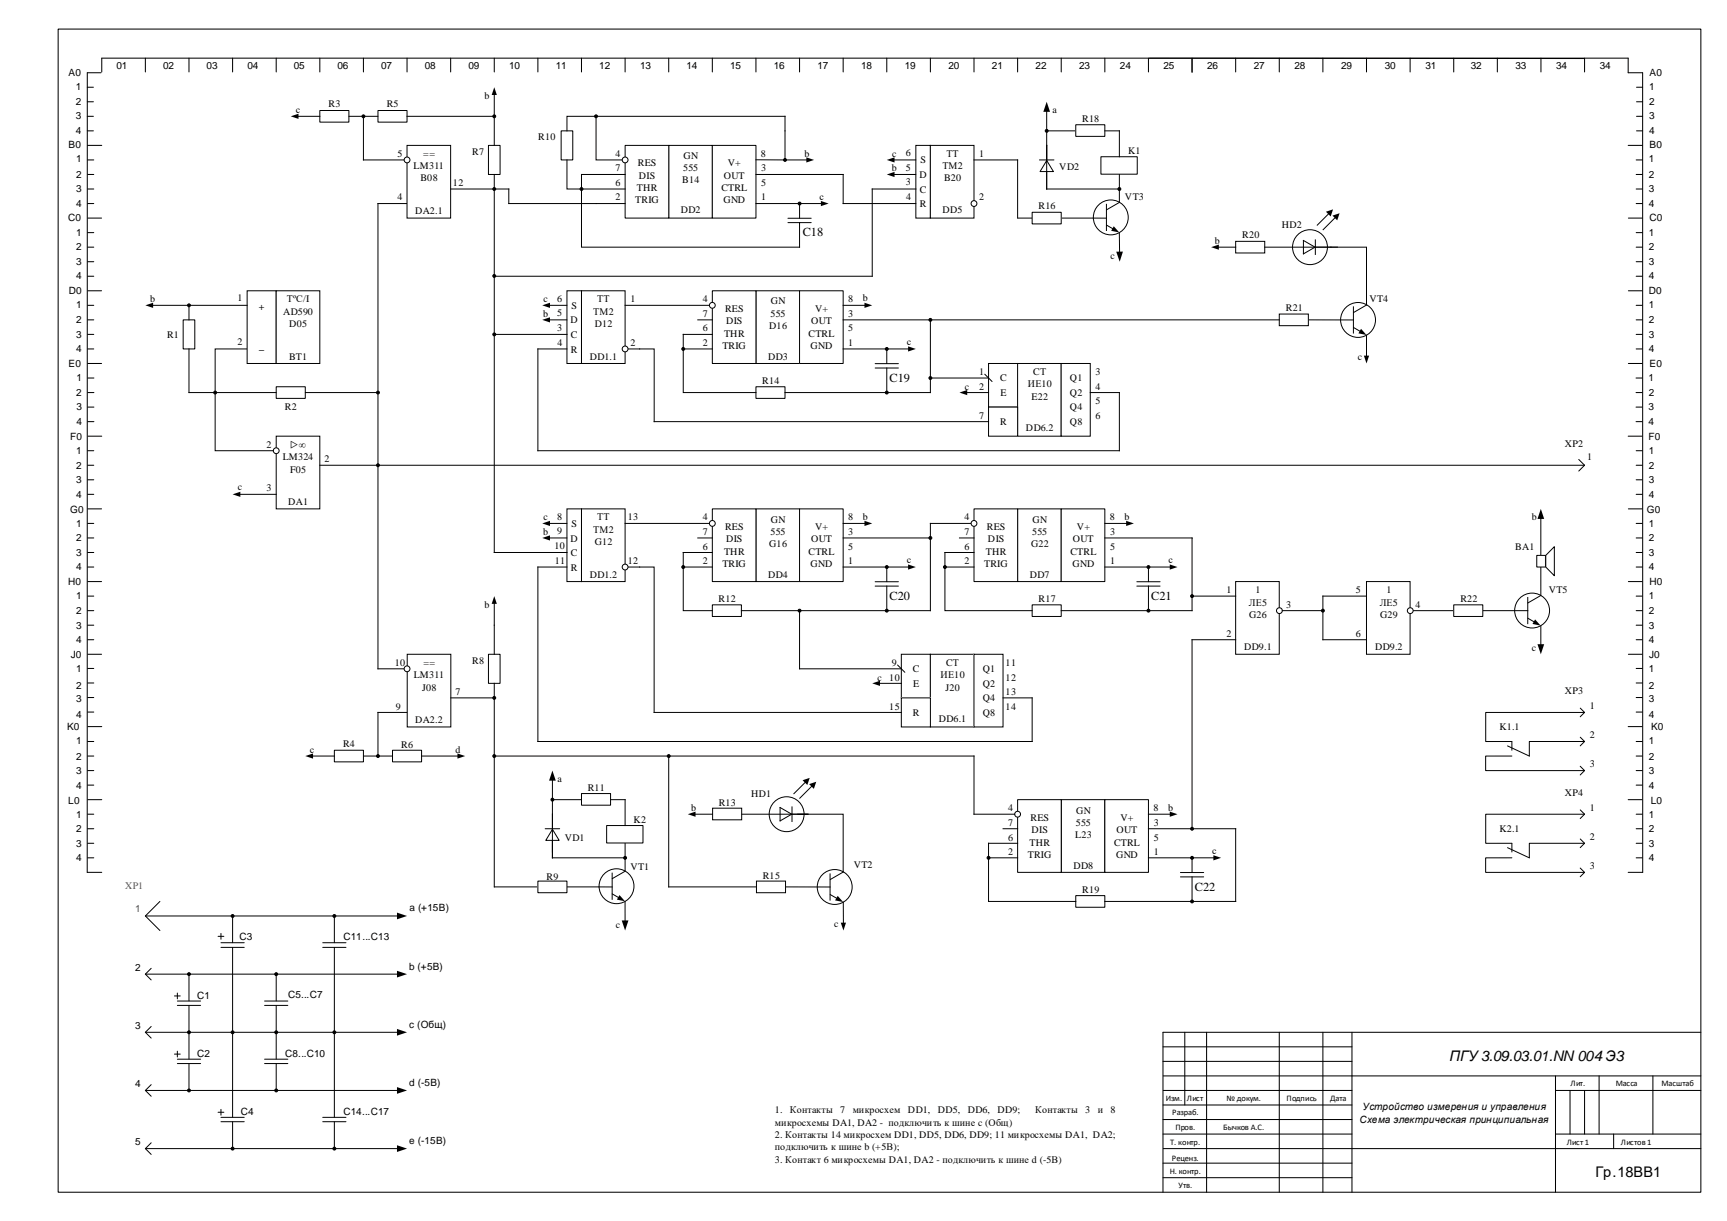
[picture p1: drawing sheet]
<svg xmlns="http://www.w3.org/2000/svg" width="594mm" height="420mm" viewBox="0 0 594 420" stroke-linecap="round" stroke-linejoin="round" font-family="sans-serif">
<path d="M130 135.5v24M485 210h15" fill="none" stroke="#000" stroke-width=".34"/>
<g fill="none" stroke="#000" stroke-width=".35">
<path d="M50 20v4.8M65 20v4.8M80 20v4.8M95 20v4.8M110 20v4.8M125 20v4.8M140 20v4.8M155 20v4.8M170 20v4.8M185 20v4.8M200 20v4.8M215 20v4.8"/>
<path d="M230 20v4.8M245 20v4.8M260 20v4.8M275 20v4.8M290 20v4.8M305 20v4.8M320 20v4.8M335 20v4.8M350 20v4.8M365 20v4.8M380 20v4.8M395 20v4.8"/>
<path d="M410 20v4.9M425 20v4.8M440 20v4.8M455 20v4.8M470 20v4.8M485 20v4.8M515 20v4.8M530 20v4.8M545 20v4.8M30 30h2.1M30 35h2.1M34.8 25h-4.8v275h5"/>
<path d="M35 24.8v-4.8h525v5M500 20v4.8M30 40h2.1M30 45h2.1M30.1 50h4.9M30.2 55h2M30.2 60h2M30.2 65h2M30.2 70h2M30.2 80h2M30.2 75h4.7M30.2 85h2"/>
<path d="M30.2 90h2M30.2 95h2M30.2 100h4.7M30.2 105h2M30.2 110h2M30.2 115h2M30.2 120h2M30.2 125h4.7M30.2 130h2.1M30.2 135h2.1M30.2 140h2.1M30.2 155h2"/>
<path d="M30.2 160h2M30.2 145h2.1M30.3 150h4.7M30.2 165h2M30.2 170h2M30.2 175h4.7M30.2 180h2M30.2 185h2M30.2 190h2M30.2 195h2M30.2 205h2M30.2 210h2"/>
<path d="M30.2 215h2M30.2 220h2M30.2 200h4.7M30.2 229.9h2M30.2 234.9h2M30.2 239.9h2M30.2 225h4.7M30.2 244.9h2M30.2 255h2M30.2 249.9h4.8M30.2 260h2M30.2 265h2"/>
<path d="M30.2 270h2M30.2 280h2M30.2 275h4.8M30.2 285h2M30.2 290h2M30.2 295h2M400 360h65M407.5 355v25M415 355v55M440 355v55M455 355v55M465 355v55"/>
<path d="M585 355h-185v55M400 365h65M400.1 370h184.9M400.1 375h64.9M535 375h50M535 370v40M540 375v15M545 375v15M550 370v20M568.5 370v20M400 380h65M400 385h65"/>
<path d="M400 390h65M400 400h65M400.1 395h184.9M535 390h50M555 390v5M400 405h65"/>
</g>
<path d="M140 50h15v25h-15z" fill-rule="evenodd" fill="#fff"/>
<path d="M125 55h15M140 50h15v25h-15zM130 70h9.8" fill="none" stroke="#000" stroke-width=".34"/>
<circle cx="140" cy="55" r="1" fill="#fff"/>
<circle cx="140" cy="55" r="1" fill="none" stroke="#000" stroke-width=".34"/>
<path d="M315 50h5v25h-5z" fill-rule="evenodd" fill="#fff"/>
<path d="M315 50h5v25h-5z" fill="none" stroke="#000" stroke-width=".34"/>
<path d="M320 50h15v25h-15z" fill-rule="evenodd" fill="#fff"/>
<path d="M320 50h15v25h-15zM335 55h15M290 70h25M300 65h15" fill="none" stroke="#000" stroke-width=".34"/>
<path d="M140.1 225h15v25h-15z" fill-rule="evenodd" fill="#fff"/>
<path d="M130 230h10.1M140.1 225h15v25h-15zM155.1 240h14.4M130 245h9.9" fill="none" stroke="#000" stroke-width=".34"/>
<circle cx="140" cy="230" r="1" fill="#fff"/>
<g fill="none" stroke="#000" stroke-width=".34">
<path d="M543.5 243.5l1.5 1.5M543.5 253.5l1.5 1.5M545 255h-19v5l-7.5-3.5M545 245h-34v10h9v3M545 245l-1.5 1.5M545 255l-1.5 1.5M170 260.5v44.5M520 260h-9v5h33.9M543.5 263.5l1.5 1.5-1.5 1.5"/>
<circle cx="140" cy="230" r="1"/>
</g>
<path d="M110 38h10v4h-10z" fill-rule="evenodd" fill="#fff"/>
<path d="M110 38h10v4h-10z" fill="none" stroke="#000" stroke-width=".34"/>
<path d="M130 38h10v4h-10z" fill-rule="evenodd" fill="#fff"/>
<g fill="none" stroke="#000" stroke-width=".34">
<path d="M130 38h10v4h-10zM170 32.6v7.4M102.6 40h7.4M125 40v15"/>
<circle cx="125" cy="40" r=".5"/>
<circle cx="170" cy="65" r=".5"/>
</g>
<g fill="#000">
<path d="M170 30l.9 2.7h-1.8zM100 40l2.7-.9v1.8z"/>
<circle cx="125" cy="40" r=".5"/>
<circle cx="170" cy="65" r=".5"/>
</g>
<path d="M168 50h4v10h-4z" fill-rule="evenodd" fill="#fff"/>
<g fill="none" stroke="#000" stroke-width=".34">
<path d="M168 50h4v10h-4zM307.6 55h7.3M130 70v64.5M155 65h14.5M170 60v4.5M307.6 60h7.3M130 160.5v69.5"/>
<circle cx="130" cy="135" r=".5"/>
</g>
<g fill="#000">
<path d="M305 55l2.7-.9v1.8zM305 60l2.7-.9v1.8z"/>
<circle cx="130" cy="135" r=".5"/>
</g>
<path d="M115 258h10v4h-10z" fill-rule="evenodd" fill="#fff"/>
<path d="M115 258h10v4h-10z" fill="none" stroke="#000" stroke-width=".34"/>
<path d="M135 258h10v4h-10z" fill-rule="evenodd" fill="#fff"/>
<g fill="none" stroke="#000" stroke-width=".34">
<path d="M120 40h10M140 40h29.5M170 40v10M130 245v14.5M135 258h10v4h-10zM107.6 260h7.4M125 260h10"/>
<circle cx="170" cy="40" r=".5"/>
<circle cx="130" cy="260" r=".5"/>
<circle cx="170" cy="260" r=".5"/>
</g>
<g fill="#000">
<path d="M105 260l2.7-.9v1.8z"/>
<circle cx="170" cy="40" r=".5"/>
<circle cx="130" cy="260" r=".5"/>
<circle cx="170" cy="260" r=".5"/>
</g>
<path d="M230 50h15v25h-15z" fill-rule="evenodd" fill="#fff"/>
<path d="M230 50h15v25h-15z" fill="none" stroke="#000" stroke-width=".34"/>
<path d="M215 50h15v25h-15z" fill-rule="evenodd" fill="#fff"/>
<path d="M215 50h15v25h-15z" fill="none" stroke="#000" stroke-width=".34"/>
<path d="M245 50h15v25h-15z" fill-rule="evenodd" fill="#fff"/>
<path d="M205 40v15h10M245 50h15v25h-15z" fill="none" stroke="#000" stroke-width=".34"/>
<circle cx="215" cy="55" r="1" fill="#fff"/>
<g fill="none" stroke="#000" stroke-width=".34">
<path d="M270 55h7.4M200 65.5v19.5h75v-8.4M200 60h15M200.5 65h14.5M205 70h10M260 60h30M260 70h14.5M271 75.1h8M271 76.6h8M275 70v5M275.5 70h6.9"/>
<circle cx="215" cy="55" r="1"/>
<circle cx="200" cy="65" r=".5"/>
<circle cx="275" cy="70" r=".5"/>
</g>
<g fill="#000">
<path d="M277.3 54.1l2.7 .9-2.7 .9zM282.3 69.1l2.7 .9-2.7 .9z"/>
<circle cx="200" cy="65" r=".5"/>
<circle cx="275" cy="70" r=".5"/>
</g>
<path d="M193 45h4v10h-4z" fill-rule="evenodd" fill="#fff"/>
<g fill="none" stroke="#000" stroke-width=".34">
<path d="M193 45h4v10h-4zM195 55v10h4.5M204.5 40h-9.5v5M205 40h65v15l-10-.1M350 55v20M175 70h30M200 60v4.5M300 65v30h-130v-29.5M543.5 278.5l1.5 1.5M545 280l-1.5 1.5M520 295h-9v5h33.9M543.5 298.5l1.5 1.5-1.5 1.5"/>
<path d="M543.5 288.5l1.5 1.5M545 290h-19v5l-7.5-3.5M545 280h-34v10h9v3M545 290l-1.5 1.5"/>
<circle cx="205" cy="40" r=".5"/>
<circle cx="270" cy="55" r=".5"/>
</g>
<g fill="#000">
<circle cx="205" cy="40" r=".5"/>
<circle cx="270" cy="55" r=".5"/>
</g>
<circle cx="335" cy="70" r="1" fill="#fff"/>
<g fill="none" stroke="#000" stroke-width=".34">
<path d="M290 60v10M170 95v95M170 240.5v19"/>
<circle cx="335" cy="70" r="1"/>
</g>
<path d="M195 100h5v25h-5z" fill-rule="evenodd" fill="#fff"/>
<path d="M195 100h5v25h-5z" fill="none" stroke="#000" stroke-width=".34"/>
<path d="M200 100h15v25h-15z" fill-rule="evenodd" fill="#fff"/>
<path d="M200 100h15v25h-15zM170 115h25M185 120h10M214.4 120h5.6" fill="none" stroke="#000" stroke-width=".34"/>
<circle cx="215" cy="120" r="1" fill="#fff"/>
<circle cx="215" cy="120" r="1" fill="none" stroke="#000" stroke-width=".34"/>
<path d="M340 125h10v15h-10z" fill-rule="evenodd" fill="#fff"/>
<path d="M340 125h10v15h-10z" fill="none" stroke="#000" stroke-width=".34"/>
<path d="M350 125h15v25h-15z" fill-rule="evenodd" fill="#fff"/>
<path d="M350 125h15v25h-15z" fill="none" stroke="#000" stroke-width=".34"/>
<path d="M365 125h10v25h-10z" fill-rule="evenodd" fill="#fff"/>
<path d="M365 125h10v25h-10z" fill="none" stroke="#000" stroke-width=".34"/>
<path d="M340 140h10v10h-10z" fill-rule="evenodd" fill="#fff"/>
<path d="M189.1 105h5.8M189.1 110h5.8M320 130h20M332.6 135h7.4M375 135h10M340 140h10v10h-10z" fill="none" stroke="#000" stroke-width=".34"/>
<path d="M186.5 105l2.7-.9v1.8zM186.5 110l2.7-.9v1.8zM330 135l2.7-.9v1.8z" fill="#000"/>
<path d="M260 100h15v25h-15z" fill-rule="evenodd" fill="#fff"/>
<path d="M260 100h15v25h-15z" fill="none" stroke="#000" stroke-width=".34"/>
<path d="M245 100h15v25h-15z" fill-rule="evenodd" fill="#fff"/>
<path d="M245 100h15v25h-15z" fill="none" stroke="#000" stroke-width=".34"/>
<path d="M275 100h15v25h-15z" fill-rule="evenodd" fill="#fff"/>
<path d="M275 100h15v25h-15zM215 105h30" fill="none" stroke="#000" stroke-width=".34"/>
<circle cx="245" cy="105" r="1" fill="#fff"/>
<g fill="none" stroke="#000" stroke-width=".34">
<path d="M235 115h10M240 110h5M290 110h30M235 120h10M290 120h14.5"/>
<circle cx="245" cy="105" r="1"/>
</g>
<path d="M260 133h10v4h-10z" fill-rule="evenodd" fill="#fff"/>
<g fill="none" stroke="#000" stroke-width=".34">
<path d="M235 115v20h25M290 105h7.4M320 110v19.5M185 120v35h200v-20M220 120h5v25h115M260 133h10v4h-10zM270 135h34.5M301 125.1h8M301 126.6h8M305 120v5M305 126.6v7.9M305.5 135h14.5"/>
<path d="M305.5 120h6.9"/>
<circle cx="170" cy="94.9" r=".5"/>
<circle cx="235" cy="120" r=".5"/>
<circle cx="305" cy="120" r=".5"/>
<circle cx="305" cy="135" r=".5"/>
<circle cx="320" cy="130" r=".5"/>
</g>
<g fill="#000">
<path d="M297.3 104.1l2.7 .9-2.7 .9zM312.3 119.1l2.7 .9-2.7 .9z"/>
<circle cx="170" cy="94.9" r=".5"/>
<circle cx="235" cy="120" r=".5"/>
<circle cx="305" cy="120" r=".5"/>
<circle cx="305" cy="135" r=".5"/>
<circle cx="320" cy="130" r=".5"/>
</g>
<path d="M425 200h15v25h-15z" fill-rule="evenodd" fill="#fff"/>
<path d="M425 200h15v25h-15zM410 220h15" fill="none" stroke="#000" stroke-width=".34"/>
<circle cx="440" cy="210" r="1" fill="#fff"/>
<circle cx="440" cy="210" r="1" fill="none" stroke="#000" stroke-width=".34"/>
<path d="M470 200h15v25h-15z" fill-rule="evenodd" fill="#fff"/>
<path d="M470 200h15v25h-15zM455 220h15M455 205h15" fill="none" stroke="#000" stroke-width=".34"/>
<circle cx="485" cy="210" r="1" fill="#fff"/>
<g fill="none" stroke="#000" stroke-width=".34">
<path d="M170.5 65h4.5v5M350.1 75h5.3M365.1 75h11M320 130.5v4.5M441 210h14M455 205v4.5M455 210.5v9.5M50 315h86.8M50 315l5 5M55 310l-5 5M80 315v9.2M115 315v9.2"/>
<path d="M50 335h86.8M50 335l2 2M52 333l-2 2M65 335v9.2M75 322h2M76 324.2h8M76 325.8h8M76 321v2M80 325.8v58.4M95 335v9.2M111 324.2h8M111 325.8h8"/>
<path d="M115 325.8v58.4M50 355h86.8M50 355l2 2M52 353l-2 2M60 342.5h2M61 344.3h8M61 345.8h8M61 341.5v2M65 345.8v18.4M91 344.3h8M91 345.8h8M95 345.8v18.4"/>
<path d="M50 375h86.8M50 375l2 2M52 373l-2 2M60 362.5h2M61 361.5v2M61 364.3h8M61 365.7h8M65 365.7v9.3M91 364.3h8M91 365.7h8M95 365.7v9.3M50 395h86.8"/>
<path d="M50 395l2 2M52 393l-2 2M75 382.5h2M76 381.5v2M76 384.2h8M76 385.7h8M80 385.7v9.3M111 384.2h8M111 385.7h8M115 385.7v9.3"/>
<circle cx="455" cy="210" r=".5"/>
<circle cx="485" cy="210" r="1"/>
<circle cx="170" cy="240" r=".5"/>
<circle cx="80" cy="315" r=".5"/>
<circle cx="115" cy="315" r=".5"/>
<circle cx="65" cy="335" r=".5"/>
<circle cx="95" cy="335" r=".5"/>
<circle cx="65" cy="355" r=".5"/>
<circle cx="80" cy="355" r=".5"/>
<circle cx="95" cy="355" r=".5"/>
<circle cx="115" cy="355" r=".5"/>
<circle cx="65" cy="375" r=".5"/>
<circle cx="95" cy="375" r=".5"/>
<circle cx="80" cy="395" r=".5"/>
<circle cx="115" cy="395" r=".5"/>
</g>
<g fill="#000">
<path d="M136.5 313.8l3.5 1.2-3.5 1.2zM136.5 333.8l3.5 1.2-3.5 1.2zM136.5 353.8l3.5 1.2-3.5 1.2zM136.5 373.8l3.5 1.2-3.5 1.2zM136.5 393.8l3.5 1.2-3.5 1.2z"/>
<circle cx="455" cy="210" r=".5"/>
<circle cx="170" cy="240" r=".5"/>
<circle cx="80" cy="315" r=".5"/>
<circle cx="115" cy="315" r=".5"/>
<circle cx="65" cy="335" r=".5"/>
<circle cx="95" cy="335" r=".5"/>
<circle cx="65" cy="355" r=".5"/>
<circle cx="80" cy="355" r=".5"/>
<circle cx="95" cy="355" r=".5"/>
<circle cx="115" cy="355" r=".5"/>
<circle cx="65" cy="375" r=".5"/>
<circle cx="95" cy="375" r=".5"/>
<circle cx="80" cy="395" r=".5"/>
<circle cx="115" cy="395" r=".5"/>
</g>
<path d="M20 10h565v400h-565z" fill="none" stroke="#000" stroke-width=".35"/>
<circle cx="382" cy="74.8" r="6" fill="#fff"/>
<g fill="none" stroke="#000" stroke-width=".34">
<path d="M376.1 75h4.4M380.5 70.3v9M380.5 77.4l2.3 1.3M385 80l.1 6.8M385 60v9.5M385 69.6l-4.5 2.6"/>
<circle cx="382" cy="74.8" r="6"/>
</g>
<path d="M383.1 77.8l1.9 2.1-2.8-.5zM383.9 86.6l2.3-.1-1.1 3.5z" fill="#000"/>
<path d="M378.7 53.9h12.5v6h-12.5z" fill-rule="evenodd" fill="#fff"/>
<g fill="none" stroke="#000" stroke-width=".34">
<path d="M360 38.2v26.8M360 45h10M378.7 53.9h12.5v6h-12.5z"/>
<circle cx="360" cy="45" r=".5"/>
<circle cx="385" cy="65" r=".5"/>
</g>
<g fill="#000">
<path d="M360 35l1.2 3.5h-2.4z"/>
<circle cx="360" cy="45" r=".5"/>
<circle cx="385" cy="65" r=".5"/>
</g>
<path d="M355 73h10v4h-10z" fill-rule="evenodd" fill="#fff"/>
<path d="M357.5 55h5M355 73h10v4h-10zM360 65h25" fill="none" stroke="#000" stroke-width=".34"/>
<path d="M360 55.2l2.3 3.8h-4.6z" fill="#fff"/>
<path d="M360 55.2l2.3 3.8h-4.6z" fill="none" stroke="#000" stroke-width=".34"/>
<path d="M370 42.9h10v4h-10z" fill-rule="evenodd" fill="#fff"/>
<path d="M370 42.9h10v4h-10zM380 45h5v8.9" fill="none" stroke="#000" stroke-width=".34"/>
<circle cx="467.1" cy="110" r="6" fill="#fff"/>
<g fill="none" stroke="#000" stroke-width=".34">
<path d="M450.2 110h15.3M465.5 105.5v9M465.6 112.7l2.2 1.2M470 115.3v7.1M470.1 104.9l-4.5 2.5"/>
<circle cx="467.1" cy="110" r="6"/>
</g>
<path d="M468.1 113.1l1.9 2.1-2.8-.6zM469.1 122.3h1.8l-.9 2.7z" fill="#000"/>
<path d="M425 83h10v4h-10z" fill-rule="evenodd" fill="#fff"/>
<path d="M425 83h10v4h-10z" fill="none" stroke="#000" stroke-width=".34"/>
<path d="M440 108h10v4h-10z" fill-rule="evenodd" fill="#fff"/>
<path d="M440 108h10v4h-10z" fill="none" stroke="#000" stroke-width=".34"/>
<circle cx="450.6" cy="85" r="6" fill="#fff"/>
<g fill="none" stroke="#000" stroke-width=".34">
<path d="M457 73.5l-3.9 3.9M459.2 74.9l-4.1 4.1M419.1 85h5.9M435 85h25M448.3 82.7l4 2.3-4 2.3zM452.4 82.5v5M457.7 85h12.3v19.8M320 110h120M338.7 128.7l2.5 2.5M170 305h15.4M195.1 305h11"/>
<circle cx="450.6" cy="85" r="6"/>
<circle cx="170" cy="115" r=".5"/>
<circle cx="320" cy="110" r=".5"/>
</g>
<g fill="#000">
<path d="M456 72.8l2.5-.8-.8 2.4zM458.3 74.1l2.4-.8-.8 2.5zM416.6 85l2.6-.9v1.8z"/>
<circle cx="170" cy="115" r=".5"/>
<circle cx="320" cy="110" r=".5"/>
</g>
<circle cx="212" cy="304.8" r="6" fill="#fff"/>
<g fill="none" stroke="#000" stroke-width=".34">
<path d="M215 290v9.5M215 299.6l-4.5 2.6M206.1 305h4.4M210.5 300.3v9M210.5 307.4l2.3 1.3M215 310v6.8"/>
<circle cx="212" cy="304.8" r="6"/>
</g>
<path d="M213.1 307.8l1.9 2.1-2.8-.5zM213.8 316.5h2.3l-1.1 3.5z" fill="#000"/>
<path d="M208.7 283.9h12.5v6h-12.5z" fill-rule="evenodd" fill="#fff"/>
<g fill="none" stroke="#000" stroke-width=".34">
<path d="M190 268.2v26.8M190 275h10M208.7 283.9h12.5v6h-12.5z"/>
<circle cx="190" cy="275" r=".5"/>
<circle cx="215" cy="295" r=".5"/>
</g>
<g fill="#000">
<path d="M190 265l1.2 3.5h-2.4z"/>
<circle cx="190" cy="275" r=".5"/>
<circle cx="215" cy="295" r=".5"/>
</g>
<path d="M185 303h10v4h-10z" fill-rule="evenodd" fill="#fff"/>
<path d="M187.5 285h5M190 295h25M185 303h10v4h-10z" fill="none" stroke="#000" stroke-width=".34"/>
<path d="M190 285.2l2.3 3.8h-4.6z" fill="#fff"/>
<path d="M190 285.2l2.3 3.8h-4.6z" fill="none" stroke="#000" stroke-width=".34"/>
<path d="M200 272.9h10v4h-10z" fill-rule="evenodd" fill="#fff"/>
<path d="M200 272.9h10v4h-10zM210 275h5v8.9M230 305h30.2" fill="none" stroke="#000" stroke-width=".34"/>
<circle cx="287.1" cy="305" r="6" fill="#fff"/>
<g fill="none" stroke="#000" stroke-width=".34">
<path d="M290.1 299.9l-4.5 2.5M270.2 305h15.3M285.5 300.5v9M285.6 307.7l2.2 1.2M290 310.3l.1 7.1"/>
<circle cx="287.1" cy="305" r="6"/>
</g>
<path d="M288.1 308.1l1.9 2.1-2.8-.6zM289.2 317.3h1.8l-.9 2.7z" fill="#000"/>
<path d="M245.1 277.9h10v4h-10z" fill-rule="evenodd" fill="#fff"/>
<path d="M245.1 277.9h10v4h-10z" fill="none" stroke="#000" stroke-width=".34"/>
<path d="M260.2 303h10v4h-10z" fill-rule="evenodd" fill="#fff"/>
<path d="M260.2 303h10v4h-10z" fill="none" stroke="#000" stroke-width=".34"/>
<circle cx="270.6" cy="280" r="6" fill="#fff"/>
<g fill="none" stroke="#000" stroke-width=".34">
<path d="M239.1 280h5.9M255.2 280h22.8M268.3 277.7v4.6M268.3 277.7l4 2.3-4 2.3M272.4 277.5v5M274.3 280h15.7v19.8M277 269l-3.9 3.9M279.2 270.4l-4.1 4.1"/>
<circle cx="270.6" cy="280" r="6"/>
</g>
<path d="M276 268.3l2.5-.8-.8 2.5zM278.3 269.7l2.4-.9-.8 2.5zM236.6 280l2.6-.9v1.8z" fill="#000"/>
<path d="M195 175h5v25h-5z" fill-rule="evenodd" fill="#fff"/>
<path d="M195 175h5v25h-5z" fill="none" stroke="#000" stroke-width=".34"/>
<path d="M200 175h15v25h-15z" fill-rule="evenodd" fill="#fff"/>
<path d="M200 175h15v25h-15zM170 190h25M185 195h10M214.4 195h5.6" fill="none" stroke="#000" stroke-width=".34"/>
<circle cx="215" cy="195" r="1" fill="#fff"/>
<circle cx="215" cy="195" r="1" fill="none" stroke="#000" stroke-width=".34"/>
<path d="M310 225h10v15h-10z" fill-rule="evenodd" fill="#fff"/>
<path d="M310 225h10v15h-10z" fill="none" stroke="#000" stroke-width=".34"/>
<path d="M320 225h15v25h-15z" fill-rule="evenodd" fill="#fff"/>
<path d="M320 225h15v25h-15z" fill="none" stroke="#000" stroke-width=".34"/>
<path d="M335 225h10v25h-10z" fill-rule="evenodd" fill="#fff"/>
<path d="M335 225h10v25h-10z" fill="none" stroke="#000" stroke-width=".34"/>
<path d="M310 240h10v10h-10z" fill-rule="evenodd" fill="#fff"/>
<path d="M189.1 180h5.8M189.1 185h5.8M275 230h35M302.6 235h7.4M310 240h10v10h-10zM345 240h10" fill="none" stroke="#000" stroke-width=".34"/>
<path d="M186.5 180l2.7-.9v1.8zM186.5 185l2.7-.9v1.8zM300 235l2.7-.9v1.8z" fill="#000"/>
<path d="M260 175h15v25h-15z" fill-rule="evenodd" fill="#fff"/>
<path d="M260 175h15v25h-15z" fill="none" stroke="#000" stroke-width=".34"/>
<path d="M245 175h15v25h-15z" fill-rule="evenodd" fill="#fff"/>
<path d="M245 175h15v25h-15z" fill="none" stroke="#000" stroke-width=".34"/>
<path d="M275 175h15v25h-15z" fill-rule="evenodd" fill="#fff"/>
<path d="M275 175h15v25h-15zM215 180h30" fill="none" stroke="#000" stroke-width=".34"/>
<circle cx="245" cy="180" r="1" fill="#fff"/>
<g fill="none" stroke="#000" stroke-width=".34">
<path d="M235 190h10M235 195h10M240 185h5M290 185h30M290 195h14.5"/>
<circle cx="245" cy="180" r="1"/>
</g>
<path d="M245 208h10v4h-10z" fill-rule="evenodd" fill="#fff"/>
<g fill="none" stroke="#000" stroke-width=".34">
<path d="M185 195v60h170v-15M220 195h5v50h85M235 190v20h10M290 180h7.4M305 195v5M305.5 195h6.9M320 185v25h-14.5M245 208h10v4h-10zM255 210h49.5M301 200.1h8M301 201.6h8M305 201.6v7.9"/>
<path d="M308.7 228.7l2.5 2.5"/>
<circle cx="235" cy="195" r=".5"/>
<circle cx="305" cy="195" r=".5"/>
<circle cx="305" cy="210" r=".5"/>
</g>
<g fill="#000">
<path d="M297.3 179.1l2.7 .9-2.7 .9zM312.3 194.1l2.7 .9-2.7 .9z"/>
<circle cx="235" cy="195" r=".5"/>
<circle cx="305" cy="195" r=".5"/>
<circle cx="305" cy="210" r=".5"/>
</g>
<path d="M365 275h15v25h-15z" fill-rule="evenodd" fill="#fff"/>
<path d="M365 275h15v25h-15z" fill="none" stroke="#000" stroke-width=".34"/>
<path d="M350 275h15v25h-15z" fill-rule="evenodd" fill="#fff"/>
<path d="M350 275h15v25h-15z" fill="none" stroke="#000" stroke-width=".34"/>
<path d="M380 275h15v25h-15z" fill-rule="evenodd" fill="#fff"/>
<path d="M170 260h165M380 275h15v25h-15z" fill="none" stroke="#000" stroke-width=".34"/>
<circle cx="350" cy="280" r="1" fill="#fff"/>
<g fill="none" stroke="#000" stroke-width=".34">
<path d="M340 290h10M340 295h10M345 285h5M395 285h14.5M395 295h14.5"/>
<circle cx="350" cy="280" r="1"/>
</g>
<path d="M370 308h10v4h-10z" fill-rule="evenodd" fill="#fff"/>
<g fill="none" stroke="#000" stroke-width=".34">
<path d="M130 160h415M543 158l2 2M545 160l-2 2M410 220v64.5M230 260v45M395 280h7.4M340 290v20h30M410 295v5M410.5 285h14.5v25h-14.5M410.5 295h6.9M370 308h10v4h-10zM380 310h29.5"/>
<path d="M406 300.1h8M406 301.6h8M410 301.6v7.9"/>
<circle cx="410" cy="295" r=".5"/>
<circle cx="410" cy="285" r=".5"/>
<circle cx="410" cy="310" r=".5"/>
</g>
<g fill="#000">
<path d="M402.3 279.1l2.7 .9-2.7 .9zM417.3 294.1l2.7 .9-2.7 .9z"/>
<circle cx="410" cy="295" r=".5"/>
<circle cx="410" cy="285" r=".5"/>
<circle cx="410" cy="310" r=".5"/>
</g>
<circle cx="527" cy="210" r="6" fill="#fff"/>
<g fill="none" stroke="#000" stroke-width=".34">
<path d="M530 178.3v12.7M530 195v9.7M510 210h15.5M525.5 205.5v9M525.5 212.6l2.2 1.3M529.9 204.8l-4.4 2.6M530 215.2v6.6"/>
<circle cx="527" cy="210" r="6"/>
</g>
<path d="M530 175l1.1 3.5h-2.3zM528 213l1.9 2.1-2.8-.5zM528.8 221.5h2.3l-1.1 3.5z" fill="#000"/>
<path d="M500 208h10v4h-10z" fill-rule="evenodd" fill="#fff"/>
<path d="M500 208h10v4h-10z" fill="none" stroke="#000" stroke-width=".34"/>
<path d="M528.6 191h3v4h-3z" fill-rule="evenodd" fill="#fff"/>
<path d="M528.6 191h3v4h-3z" fill="none" stroke="#000" stroke-width=".34"/>
<path d="M534.6 188v10l-2.9-3v-4z" fill-rule="evenodd" fill="#fff"/>
<g fill="none" stroke="#000" stroke-width=".34">
<path d="M85.1 120h-11.1v14.5M534.6 188v10l-2.9-3v-4z"/>
<circle cx="130" cy="160" r=".5"/>
</g>
<circle cx="130" cy="160" r=".5" fill="#000"/>
<path d="M95 150h15v25h-15z" fill-rule="evenodd" fill="#fff"/>
<path d="M95 150h15v25h-15z" fill="none" stroke="#000" stroke-width=".34"/>
<circle cx="95" cy="155" r="1" fill="#fff"/>
<g fill="none" stroke="#000" stroke-width=".34">
<path d="M82.6 170h12.4"/>
<circle cx="95" cy="155" r="1"/>
</g>
<path d="M80 170l2.7-.9v1.8z" fill="#000"/>
<path d="M95 133h10v4h-10z" fill-rule="evenodd" fill="#fff"/>
<path d="M74 135.5v19.5h20M74.5 135h20.5M95 133h10v4h-10zM105 135h25" fill="none" stroke="#000" stroke-width=".34"/>
<path d="M85 100h10v25h-10z" fill-rule="evenodd" fill="#fff"/>
<path d="M85 100h10v25h-10z" fill="none" stroke="#000" stroke-width=".34"/>
<path d="M95 100h15v25h-15z" fill-rule="evenodd" fill="#fff"/>
<g fill="none" stroke="#000" stroke-width=".34">
<path d="M95 100h15v25h-15zM52.6 105h12.4M65.5 105h19.5"/>
<circle cx="65" cy="105" r=".5"/>
</g>
<g fill="#000">
<path d="M50 105l2.7-.9v1.8z"/>
<circle cx="65" cy="105" r=".5"/>
</g>
<path d="M63 110h4v10h-4z" fill-rule="evenodd" fill="#fff"/>
<g fill="none" stroke="#000" stroke-width=".34">
<path d="M63 110h4v10h-4zM65 105.5v4.5M65 120v15h8.5M110 160h20M170 207.6v7.4"/>
<circle cx="74" cy="135" r=".5"/>
</g>
<g fill="#000">
<path d="M170 205l.9 2.7h-1.8z"/>
<circle cx="74" cy="135" r=".5"/>
</g>
<g fill="none" stroke="#000" stroke-width=".35">
<path d="M560 25h5v275h-5M562.9 30h2.1M562.9 35h2.1M560 50h4.9M562.8 55h2.1M562.9 40h2.1M562.9 45h2.1M560.1 75h4.7M562.8 60h2.1M562.8 65h2.1M562.8 70h2.1M562.8 80h2.1"/>
<path d="M560.1 100h4.7M562.8 85h2.1M562.8 90h2.1M562.8 95h2.1M562.8 105h2.1M562.8 110h2.1M562.8 115h2.1M560.1 125h4.7M562.7 130h2.1M562.7 135h2.1M562.7 140h2.1M562.8 120h2.1"/>
<path d="M560 150h4.7M562.7 145h2.1M562.8 155h2.1M562.8 160h2.1M560.1 175h4.7M562.8 165h2.1M562.8 170h2.1M562.8 180h2.1M562.8 185h2.1M562.8 190h2.1M562.8 195h2.1M560.1 200h4.7"/>
<path d="M562.8 205h2.1M562.8 210h2.1M562.8 215h2.1M562.8 220h2.1M560.1 225h4.7M562.8 229.9h2.1M562.8 234.9h2.1M562.8 239.9h2.1M560 249.9h4.8M562.8 244.9h2.1M562.8 255h2.1M560 275h4.8"/>
<path d="M562.8 260h2.1M562.8 265h2.1M562.8 270h2.1M562.8 280h2.1M562.8 285h2.1M562.8 290h2.1M562.8 295h2.1"/>
</g>
<path d="M168 225h4v10h-4z" fill-rule="evenodd" fill="#fff"/>
<g fill="none" stroke="#000" stroke-width=".34">
<path d="M170 215v10M275 210v20M168 225h4v10h-4zM170 235v4.5M145 260h12.4"/>
<circle cx="275" cy="210" r=".5"/>
</g>
<g fill="#000">
<path d="M157.3 259.1l2.7 .9-2.7 .9z"/>
<circle cx="275" cy="210" r=".5"/>
</g>
<path d="M350 175h15v25h-15z" fill-rule="evenodd" fill="#fff"/>
<path d="M350 175h15v25h-15z" fill="none" stroke="#000" stroke-width=".34"/>
<path d="M335 175h15v25h-15z" fill-rule="evenodd" fill="#fff"/>
<path d="M335 175h15v25h-15z" fill="none" stroke="#000" stroke-width=".34"/>
<path d="M365 175h15v25h-15z" fill-rule="evenodd" fill="#fff"/>
<path d="M365 175h15v25h-15zM320 180h15" fill="none" stroke="#000" stroke-width=".34"/>
<circle cx="335" cy="180" r="1" fill="#fff"/>
<g fill="none" stroke="#000" stroke-width=".34">
<path d="M325 190h10M325 195h10M330 185h5M380 185h30M380 195h14.5"/>
<circle cx="335" cy="180" r="1"/>
</g>
<path d="M355 208h10v4h-10z" fill-rule="evenodd" fill="#fff"/>
<g fill="none" stroke="#000" stroke-width=".34">
<path d="M360 50v15M320 180v5M325 190v20h30M380 180h7.4M395 195v5M395.5 195h6.9M410 185v25h-14.5M355 208h10v4h-10zM365 210h29.5M391 200.1h8M391 201.6h8M395 201.6v7.9"/>
<path d="M410 205h15M190 280v15M335 260v20h14"/>
<circle cx="320" cy="185" r=".5"/>
<circle cx="325" cy="195" r=".5"/>
<circle cx="395" cy="195" r=".5"/>
<circle cx="395" cy="210" r=".5"/>
<circle cx="410" cy="205" r=".5"/>
<circle cx="230" cy="260" r=".5"/>
<circle cx="340" cy="295" r=".5"/>
</g>
<g fill="#000">
<path d="M387.3 179.1l2.7 .9-2.7 .9zM402.3 194.1l2.7 .9-2.7 .9z"/>
<circle cx="320" cy="185" r=".5"/>
<circle cx="325" cy="195" r=".5"/>
<circle cx="395" cy="195" r=".5"/>
<circle cx="395" cy="210" r=".5"/>
<circle cx="410" cy="205" r=".5"/>
<circle cx="230" cy="260" r=".5"/>
<circle cx="340" cy="295" r=".5"/>
</g>
<g font-size="5">
<text x="498.6" y="364.7">ПГУ3.09.03.01.NN 004 Э3</text>
<text x="548.8" y="404.8">Гр.18ВВ1</text>
</g>
<g font-size="4.2">
<text x="276.1" y="81.3">C18</text>
<text x="305.9" y="131.3">C19</text>
<text x="305.9" y="206.4">C20</text>
<text x="396" y="206.4">C21</text>
<text x="411" y="306.5">C22</text>
</g>
<g font-size="3.4">
<text x="40.1" y="23.7">01</text>
<text x="56.1" y="23.7">02</text>
<text x="71.1" y="23.7">03</text>
<text x="85.1" y="23.7">04</text>
<text x="101.1" y="23.7">05</text>
<text x="116.1" y="23.7">06</text>
<text x="131.1" y="23.7">07</text>
<text x="146.1" y="23.7">08</text>
<text x="161.1" y="23.7">09</text>
<text x="175.1" y="23.7">10</text>
<text x="191.1" y="23.7">11</text>
<text x="206.1" y="23.7">12</text>
<text x="220.1" y="23.7">13</text>
<text x="236.1" y="23.7">14</text>
<text x="251.1" y="23.7">15</text>
<text x="266.2" y="23.7">16</text>
<text x="281.2" y="23.7">17</text>
<text x="296.2" y="23.7">18</text>
<text x="311.2" y="23.7">19</text>
<text x="326.2" y="23.7">20</text>
<text x="341.2" y="23.7">21</text>
<text x="356.2" y="23.7">22</text>
<text x="371.2" y="23.7">23</text>
<text x="385.2" y="23.7">24</text>
<text x="400.2" y="23.7">25</text>
<text x="415.2" y="23.7">26</text>
<text x="431.2" y="23.7">27</text>
<text x="445.2" y="23.7">28</text>
<text x="461.2" y="23.7">29</text>
<text x="476.2" y="23.7">30</text>
<text x="490.3" y="23.7">31</text>
<text x="505.9" y="23.7">32</text>
<text x="521.3" y="23.7">33</text>
<text x="535.3" y="23.7">34</text>
<text x="550.3" y="23.7">34</text>
<text x="23.6" y="26.3">A0</text>
<text x="567.4" y="26.3">A0</text>
<text x="26.1" y="31.1">1</text>
<text x="166.7" y="33.9">b</text>
<text x="567.2" y="31.1">1</text>
<text x="26.1" y="36.1">2</text>
<text x="26.1" y="41.1">3</text>
<text x="101.8" y="38.9">с</text>
<text x="113" y="36.8">R3</text>
<text x="133" y="37">R5</text>
<text x="362" y="38.9">a</text>
<text x="372.2" y="42">R18</text>
<text x="567.2" y="36.1">2</text>
<text x="567.2" y="41.1">3</text>
<text x="26.1" y="46.1">4</text>
<text x="567.2" y="46.1">4</text>
<text x="23.6" y="51.1">B0</text>
<text x="136.7" y="53.9">5</text>
<text x="145.6" y="53.9">==</text>
<text x="162.4" y="53.2">R7</text>
<text x="185.1" y="48.2">R10</text>
<text x="211.7" y="53.9">4</text>
<text x="261.7" y="53.9">8</text>
<text x="276.7" y="53.9">b</text>
<text x="306.9" y="53.9">c</text>
<text x="311.6" y="53.7">6</text>
<text x="325.5" y="53.9">ТТ</text>
<text x="336.8" y="53.9">1</text>
<text x="388" y="53">K1</text>
<text x="567.4" y="51.1">B0</text>
<text x="26.2" y="55.8">1</text>
<text x="142.3" y="58.1">LM311</text>
<text x="211.7" y="58.9">7</text>
<text x="219.4" y="57.2">RES</text>
<text x="235" y="58.9">555</text>
<text x="235.1" y="54.6">GN</text>
<text x="250.3" y="57.2">V+</text>
<text x="261.7" y="58.9">3</text>
<text x="306.8" y="58.9">b</text>
<text x="311.6" y="58.7">5</text>
<text x="316.6" y="56.2">S</text>
<text x="324.1" y="58.1">ТМ2</text>
<text x="364.3" y="58.6">VD2</text>
<text x="567.1" y="55.8">1</text>
<text x="26.2" y="61.1">2</text>
<text x="144.6" y="62.4">B08</text>
<text x="155.8" y="63.9">12</text>
<text x="211.7" y="63.9">6</text>
<text x="219.1" y="65.7">THR</text>
<text x="219.8" y="61.5">DIS</text>
<text x="234.7" y="63.1">B14</text>
<text x="248.1" y="65.7">CTRL</text>
<text x="249" y="61.5">OUT</text>
<text x="261.7" y="63.9">5</text>
<text x="311.6" y="63.8">3</text>
<text x="316.3" y="61.2">D</text>
<text x="324.7" y="62.4">B20</text>
<text x="567.1" y="61.1">2</text>
<text x="26.2" y="66.1">3</text>
<text x="26.2" y="71.1">4</text>
<text x="136.7" y="68.9">4</text>
<text x="211.7" y="68.9">2</text>
<text x="218.5" y="70">TRIG</text>
<text x="248.8" y="70">GND</text>
<text x="261.7" y="68.9">1</text>
<text x="281.8" y="68.9">с</text>
<text x="311.7" y="68.8">4</text>
<text x="316.4" y="66.2">C</text>
<text x="316.4" y="71.2">R</text>
<text x="336.8" y="68.9">2</text>
<text x="357.2" y="72">R16</text>
<text x="386.9" y="68.9">VT3</text>
<text x="567.1" y="66.1">3</text>
<text x="567.1" y="71.1">4</text>
<text x="23.5" y="76.1">C0</text>
<text x="142.8" y="73.6">DA2.1</text>
<text x="234.2" y="73.1">DD2</text>
<text x="324.2" y="73.1">DD5</text>
<text x="567.3" y="76.1">C0</text>
<text x="26.2" y="81.1">1</text>
<text x="417.8" y="83.9">b</text>
<text x="427.3" y="81.9">R20</text>
<text x="440.9" y="78.3">HD2</text>
<text x="567.1" y="81.1">1</text>
<text x="26.2" y="86.1">2</text>
<text x="382" y="88.9">c</text>
<text x="567.1" y="86.1">2</text>
<text x="26.2" y="91.1">3</text>
<text x="567.1" y="91.1">3</text>
<text x="23.7" y="101.2">D0</text>
<text x="26.2" y="96.1">4</text>
<text x="567.1" y="96.1">4</text>
<text x="567.1" y="101.2">D0</text>
<text x="26.2" y="106">1</text>
<text x="51.6" y="103.9">b</text>
<text x="81.7" y="103.6">1</text>
<text x="89" y="106.5">+</text>
<text x="98.7" y="103.9">TºC/I</text>
<text x="186.9" y="103.9">c</text>
<text x="191.6" y="103.7">6</text>
<text x="196.5" y="106.2">S</text>
<text x="205.4" y="103.9">ТТ</text>
<text x="216.8" y="103.9">1</text>
<text x="241.7" y="103.9">4</text>
<text x="249.4" y="107.3">RES</text>
<text x="265.1" y="104.7">GN</text>
<text x="280.4" y="107.3">V+</text>
<text x="291.7" y="103.9">8</text>
<text x="296.7" y="103.6">b</text>
<text x="442.3" y="107">R21</text>
<text x="471" y="103.9">VT4</text>
<text x="567.1" y="106">1</text>
<text x="26.2" y="111.1">2</text>
<text x="97.3" y="108.2">AD590</text>
<text x="99.5" y="112.4">D05</text>
<text x="186.8" y="108.9">b</text>
<text x="191.6" y="113.8">3</text>
<text x="191.6" y="108.8">5</text>
<text x="196.3" y="111.2">D</text>
<text x="204.1" y="108.2">ТМ2</text>
<text x="204.6" y="112.4">D12</text>
<text x="241.7" y="108.9">7</text>
<text x="241.7" y="114">6</text>
<text x="249.8" y="111.5">DIS</text>
<text x="264.6" y="113.1">D16</text>
<text x="265" y="108.9">555</text>
<text x="279" y="111.5">OUT</text>
<text x="291.7" y="108.9">3</text>
<text x="291.7" y="114">5</text>
<text x="567.1" y="111.1">2</text>
<text x="26.2" y="116.1">3</text>
<text x="57.5" y="116.1">R1</text>
<text x="81.7" y="118.5">2</text>
<text x="191.7" y="118.9">4</text>
<text x="196.3" y="116.3">C</text>
<text x="216.8" y="119">2</text>
<text x="241.7" y="119">2</text>
<text x="248.5" y="120">TRIG</text>
<text x="249.1" y="115.7">THR</text>
<text x="278.1" y="115.7">CTRL</text>
<text x="278.8" y="120">GND</text>
<text x="291.7" y="119">1</text>
<text x="311.9" y="118.6">с</text>
<text x="567.1" y="116.1">3</text>
<text x="26.2" y="121.1">4</text>
<text x="99.4" y="123.6">BT1</text>
<text x="196.3" y="121.2">R</text>
<text x="202.8" y="123.6">DD1.1</text>
<text x="264.2" y="123.6">DD3</text>
<text x="467" y="123.6">c</text>
<text x="567.1" y="121.1">4</text>
<text x="23.6" y="126.2">E0</text>
<text x="26.3" y="131.1">1</text>
<text x="336.8" y="129">1</text>
<text x="344" y="131.1">C</text>
<text x="355.4" y="129">CТ</text>
<text x="368" y="131.1">Q1</text>
<text x="376.8" y="129">3</text>
<text x="567" y="131.1">1</text>
<text x="567.4" y="126.2">E0</text>
<text x="26.2" y="136.1">2</text>
<text x="262.2" y="132.1">R14</text>
<text x="331.9" y="134">c</text>
<text x="336.8" y="134">2</text>
<text x="344.1" y="136.1">E</text>
<text x="353.5" y="133.2">ИЕ10</text>
<text x="354.8" y="137.4">E22</text>
<text x="368" y="136.1">Q2</text>
<text x="376.8" y="134">4</text>
<text x="567.1" y="136.1">2</text>
<text x="26.3" y="141.1">3</text>
<text x="98" y="141.1">R2</text>
<text x="336.8" y="144">7</text>
<text x="368" y="141.1">Q4</text>
<text x="376.8" y="139">5</text>
<text x="376.8" y="144">6</text>
<text x="567" y="141.1">3</text>
<text x="26.3" y="146.1">4</text>
<text x="344" y="146.1">R</text>
<text x="352.9" y="148.1">DD6.2</text>
<text x="368" y="146.1">Q8</text>
<text x="567" y="146.1">4</text>
<text x="24.2" y="151.3">F0</text>
<text x="91.7" y="154">2</text>
<text x="538.3" y="153.7">XP2</text>
<text x="567" y="151.3">F0</text>
<text x="26.2" y="156.1">1</text>
<text x="26.2" y="161.1">2</text>
<text x="97.3" y="158.3">LM324</text>
<text x="111.7" y="159">2</text>
<text x="545.9" y="158.3">1</text>
<text x="567.1" y="156.1">1</text>
<text x="567.1" y="161.1">2</text>
<text x="26.2" y="166.1">3</text>
<text x="99.8" y="162.5">F05</text>
<text x="567.1" y="166.1">3</text>
<text x="26.2" y="171.1">4</text>
<text x="81.8" y="168.7">c</text>
<text x="91.7" y="169">3</text>
<text x="99.1" y="173.7">DA1</text>
<text x="567.1" y="171.1">4</text>
<text x="24.1" y="176.3">G0</text>
<text x="186.9" y="179">c</text>
<text x="191.6" y="178.8">8</text>
<text x="205.4" y="179">ТТ</text>
<text x="215.9" y="179">13</text>
<text x="241.7" y="179">4</text>
<text x="265.1" y="179.7">GN</text>
<text x="291.7" y="179">8</text>
<text x="296.7" y="178.7">b</text>
<text x="331.8" y="179">4</text>
<text x="355.1" y="179.7">GN</text>
<text x="381.8" y="179">8</text>
<text x="386.8" y="178.7">b</text>
<text x="526.8" y="179">b</text>
<text x="566.4" y="176.3">G0</text>
<text x="26.2" y="181.1">1</text>
<text x="186.8" y="184">b</text>
<text x="191.6" y="183.8">9</text>
<text x="196.5" y="181.3">S</text>
<text x="204.1" y="183.2">ТМ2</text>
<text x="241.7" y="184">7</text>
<text x="249.4" y="182.3">RES</text>
<text x="265" y="183.9">555</text>
<text x="280.4" y="182.3">V+</text>
<text x="291.7" y="184">3</text>
<text x="331.8" y="184">7</text>
<text x="339.4" y="182.3">RES</text>
<text x="355" y="183.9">555</text>
<text x="370.4" y="182.3">V+</text>
<text x="381.8" y="184">3</text>
<text x="567.1" y="181.1">1</text>
<text x="26.2" y="186.2">2</text>
<text x="26.2" y="191.2">3</text>
<text x="190.7" y="188.8">10</text>
<text x="196.3" y="186.3">D</text>
<text x="196.3" y="191.3">C</text>
<text x="204.6" y="187.5">G12</text>
<text x="241.7" y="189">6</text>
<text x="249.1" y="190.8">THR</text>
<text x="249.8" y="186.6">DIS</text>
<text x="264.6" y="188.2">G16</text>
<text x="278.1" y="190.8">CTRL</text>
<text x="279" y="186.6">OUT</text>
<text x="291.7" y="189">5</text>
<text x="331.8" y="189">6</text>
<text x="339.1" y="190.8">THR</text>
<text x="339.8" y="186.6">DIS</text>
<text x="354.6" y="188.2">G22</text>
<text x="368.2" y="190.8">CTRL</text>
<text x="369" y="186.6">OUT</text>
<text x="381.8" y="189">5</text>
<text x="521.1" y="189">BA1</text>
<text x="567.1" y="186.2">2</text>
<text x="567.1" y="191.2">3</text>
<text x="26.2" y="196.2">4</text>
<text x="190.8" y="193.9">11</text>
<text x="196.3" y="196.3">R</text>
<text x="215.9" y="194">12</text>
<text x="241.7" y="194">2</text>
<text x="248.5" y="195">TRIG</text>
<text x="278.8" y="195">GND</text>
<text x="291.7" y="194">1</text>
<text x="311.9" y="193.7">с</text>
<text x="331.8" y="194">2</text>
<text x="338.5" y="195">TRIG</text>
<text x="368.8" y="195">GND</text>
<text x="381.8" y="194">1</text>
<text x="401.9" y="193.7">с</text>
<text x="567.1" y="196.2">4</text>
<text x="23.5" y="201.2">H0</text>
<text x="202.8" y="198.7">DD1.2</text>
<text x="264.2" y="198.7">DD4</text>
<text x="354.2" y="198.7">DD7</text>
<text x="567.3" y="201.2">H0</text>
<text x="26.2" y="206.2">1</text>
<text x="166.7" y="209">b</text>
<text x="247.2" y="207.1">R12</text>
<text x="357.2" y="207.2">R17</text>
<text x="421.8" y="204">1</text>
<text x="429.5" y="208.2">ЛЕ5</text>
<text x="431.8" y="204">1</text>
<text x="442.3" y="209">3</text>
<text x="466.3" y="204">5</text>
<text x="474.5" y="208.2">ЛЕ5</text>
<text x="476.8" y="204">1</text>
<text x="486.8" y="209">4</text>
<text x="502.3" y="207.1">R22</text>
<text x="532.7" y="204.1">VT5</text>
<text x="567.1" y="206.2">1</text>
<text x="26.2" y="211.2">2</text>
<text x="429.6" y="212.5">G26</text>
<text x="474.7" y="212.5">G29</text>
<text x="567.1" y="211.2">2</text>
<text x="26.2" y="216.2">3</text>
<text x="26.2" y="221.2">4</text>
<text x="421.8" y="219">2</text>
<text x="466.3" y="219">6</text>
<text x="567.1" y="216.2">3</text>
<text x="567.1" y="221.2">4</text>
<text x="24.4" y="226.3">J0</text>
<text x="427.9" y="223.7">DD9.1</text>
<text x="473" y="223.7">DD9.2</text>
<text x="526.9" y="224">c</text>
<text x="567.2" y="226.3">J0</text>
<text x="26.2" y="230.9">1</text>
<text x="135.8" y="229">10</text>
<text x="142.3" y="233.3">LM311</text>
<text x="145.6" y="229">==</text>
<text x="162.4" y="228.3">R8</text>
<text x="306.8" y="229">9</text>
<text x="314" y="231.2">C</text>
<text x="323.5" y="233.3">ИЕ10</text>
<text x="325.4" y="229">CТ</text>
<text x="338" y="231.2">Q1</text>
<text x="345.9" y="229">11</text>
<text x="567.1" y="230.9">1</text>
<text x="26.2" y="236.9">2</text>
<text x="145.2" y="237.5">J08</text>
<text x="156.7" y="239">7</text>
<text x="301.9" y="234">c</text>
<text x="305.9" y="234">10</text>
<text x="314" y="236.2">E</text>
<text x="325.2" y="237.5">J20</text>
<text x="338" y="236.2">Q2</text>
<text x="345.9" y="234">12</text>
<text x="345.9" y="239">13</text>
<text x="538.3" y="238.7">XP3</text>
<text x="567.1" y="236.9">2</text>
<text x="26.2" y="241.4">3</text>
<text x="136.2" y="244">9</text>
<text x="305.9" y="244">15</text>
<text x="338" y="241.2">Q4</text>
<text x="345.9" y="244">14</text>
<text x="546.9" y="243.7">1</text>
<text x="567.1" y="241.4">3</text>
<text x="23.1" y="251.2">K0</text>
<text x="26.2" y="246.9">4</text>
<text x="142.8" y="248.7">DA2.2</text>
<text x="313.9" y="246.2">R</text>
<text x="322.9" y="248.2">DD6.1</text>
<text x="338" y="246.2">Q8</text>
<text x="515.8" y="251">K1.1</text>
<text x="567.1" y="246.9">4</text>
<text x="567.9" y="251.2">K0</text>
<text x="26.2" y="255.9">1</text>
<text x="118" y="256.9">R4</text>
<text x="138" y="257.1">R6</text>
<text x="546.9" y="253.7">2</text>
<text x="567.1" y="255.9">1</text>
<text x="26.2" y="261.2">2</text>
<text x="106.5" y="259">с</text>
<text x="156.7" y="259">d</text>
<text x="546.9" y="263.7">3</text>
<text x="567.1" y="261.2">2</text>
<text x="26.2" y="266.2">3</text>
<text x="191.8" y="269">a</text>
<text x="567.1" y="266.2">3</text>
<text x="26.2" y="271.2">4</text>
<text x="202.2" y="272.1">R11</text>
<text x="258.4" y="274.1">HD1</text>
<text x="538.3" y="273.7">XP4</text>
<text x="567.1" y="271.2">4</text>
<text x="23.5" y="276.3">L0</text>
<text x="26.2" y="281.2">1</text>
<text x="237.7" y="279.1">b</text>
<text x="247.2" y="277">R13</text>
<text x="346.8" y="279.1">4</text>
<text x="370.1" y="279.8">GN</text>
<text x="396.8" y="279.1">8</text>
<text x="401.8" y="278.7">b</text>
<text x="546.9" y="278.7">1</text>
<text x="567.1" y="281.2">1</text>
<text x="567.8" y="276.3">L0</text>
<text x="26.2" y="286.2">2</text>
<text x="217.9" y="283.1">K2</text>
<text x="346.8" y="284.1">7</text>
<text x="354.4" y="282.4">RES</text>
<text x="354.8" y="286.6">DIS</text>
<text x="370" y="284">555</text>
<text x="384" y="286.6">OUT</text>
<text x="385.4" y="282.4">V+</text>
<text x="396.8" y="284.1">3</text>
<text x="515.8" y="286">K2.1</text>
<text x="567.1" y="286.2">2</text>
<text x="26.2" y="291.2">3</text>
<text x="194.3" y="289.1">VD1</text>
<text x="346.8" y="289.1">6</text>
<text x="354.1" y="290.9">THR</text>
<text x="369.8" y="288.2">L23</text>
<text x="383.2" y="290.9">CTRL</text>
<text x="396.8" y="289.1">5</text>
<text x="416.9" y="293.7">с</text>
<text x="546.9" y="288.7">2</text>
<text x="567.1" y="291.2">3</text>
<text x="26.2" y="296.2">4</text>
<text x="216.9" y="299.1">VT1</text>
<text x="293.7" y="298.4">VT2</text>
<text x="346.8" y="294.1">2</text>
<text x="353.5" y="295.1">TRIG</text>
<text x="369.2" y="298.7">DD8</text>
<text x="383.9" y="295.1">GND</text>
<text x="396.8" y="294.1">1</text>
<text x="546.9" y="298.7">3</text>
<text x="567.1" y="296.2">4</text>
<text x="188" y="302.6">R9</text>
<text x="262.4" y="302.4">R15</text>
<text x="372.2" y="307.3">R19</text>
<text x="140.8" y="313.4">a (+15В)</text>
<text x="82.3" y="323.4">C3</text>
<text x="118.2" y="323.4">C11...С13</text>
<text x="211.8" y="319.1">c</text>
<text x="286.9" y="318.8">c</text>
<text x="46.5" y="333.8">2</text>
<text x="140.7" y="333.4">b (+5В)</text>
<text x="67.8" y="343.5">C1</text>
<text x="99.1" y="343.3">C5...С7</text>
<text x="46.5" y="353.8">3</text>
<text x="140.8" y="353.5">c (Общ)</text>
<text x="67.8" y="363.5">C2</text>
<text x="98.1" y="363.5">C8...С10</text>
<text x="46.5" y="373.8">4</text>
<text x="140.8" y="373.5">d (-5В)</text>
<text x="82.8" y="383.5">C4</text>
<text x="118.1" y="383.5">C14...С17</text>
<text x="266.5" y="382.8">1.</text>
<text x="271.7" y="382.8">Контакты</text>
<text x="289" y="382.8">7</text>
<text x="293.3" y="382.8">микросхем</text>
<text x="312.3" y="382.8">DD1,</text>
<text x="322.6" y="382.8">DD5,</text>
<text x="332.8" y="382.8">DD6,</text>
<text x="343.1" y="382.8">DD9;</text>
<text x="356" y="382.8">Контакты</text>
<text x="373.3" y="382.8">3</text>
<text x="377.6" y="382.8">и</text>
<text x="382" y="382.8">8</text>
<text x="468.6" y="381.6">Устройство измерения и управления</text>
<text x="266.5" y="387.1">микросхемы DA1, DA2 - подключить к шине c (Общ)</text>
<text x="467.6" y="386.1">Схема электрическая принципиальная</text>
<text x="46.5" y="393.8">5</text>
<text x="140.8" y="393.5">e (-15В)</text>
<text x="266.5" y="391.3">2. Контакты 14 микросхем DD1, DD5, DD6, DD9; 11 микросхемы DA1, DA2;</text>
<text x="266.5" y="395.5">подключить к шине b (+5В);</text>
<text x="266.5" y="399.8">3. Контакт 6 микросхемы DA1, DA2 - подключить к шине d (-5В)</text>
</g>
<g font-size="3.4" fill="#f00">
<text x="43" y="305.8">XP1</text>
<text x="46.5" y="313.7">1</text>
</g>
<g font-size="2.9">
<text x="540.2" y="373.6">Лит.</text>
<text x="555.7" y="373.6">Масса</text>
<text x="571.5" y="373.6">Масштаб</text>
<text x="401" y="378.6">Изм.</text>
<text x="403.2" y="383.6">Разраб.</text>
<text x="408.3" y="378.6">Лист</text>
<text x="425.4" y="378.6">докум.</text>
<text x="442.5" y="378.6">Подпись</text>
<text x="457.5" y="378.6">Дата</text>
<text x="404.3" y="388.6">Пров.</text>
<text x="420.7" y="388.6">Бычков А.С.</text>
<text x="402.5" y="393.6">Т. контр.</text>
<text x="538.9" y="393.6">Лист 1</text>
<text x="557.5" y="393.6">Листов1</text>
<text x="403.1" y="399.1">Реценз.</text>
<text x="402.3" y="403.6">Н. контр.</text>
<text x="405.4" y="408.6">Утв.</text>
</g>
</svg>
